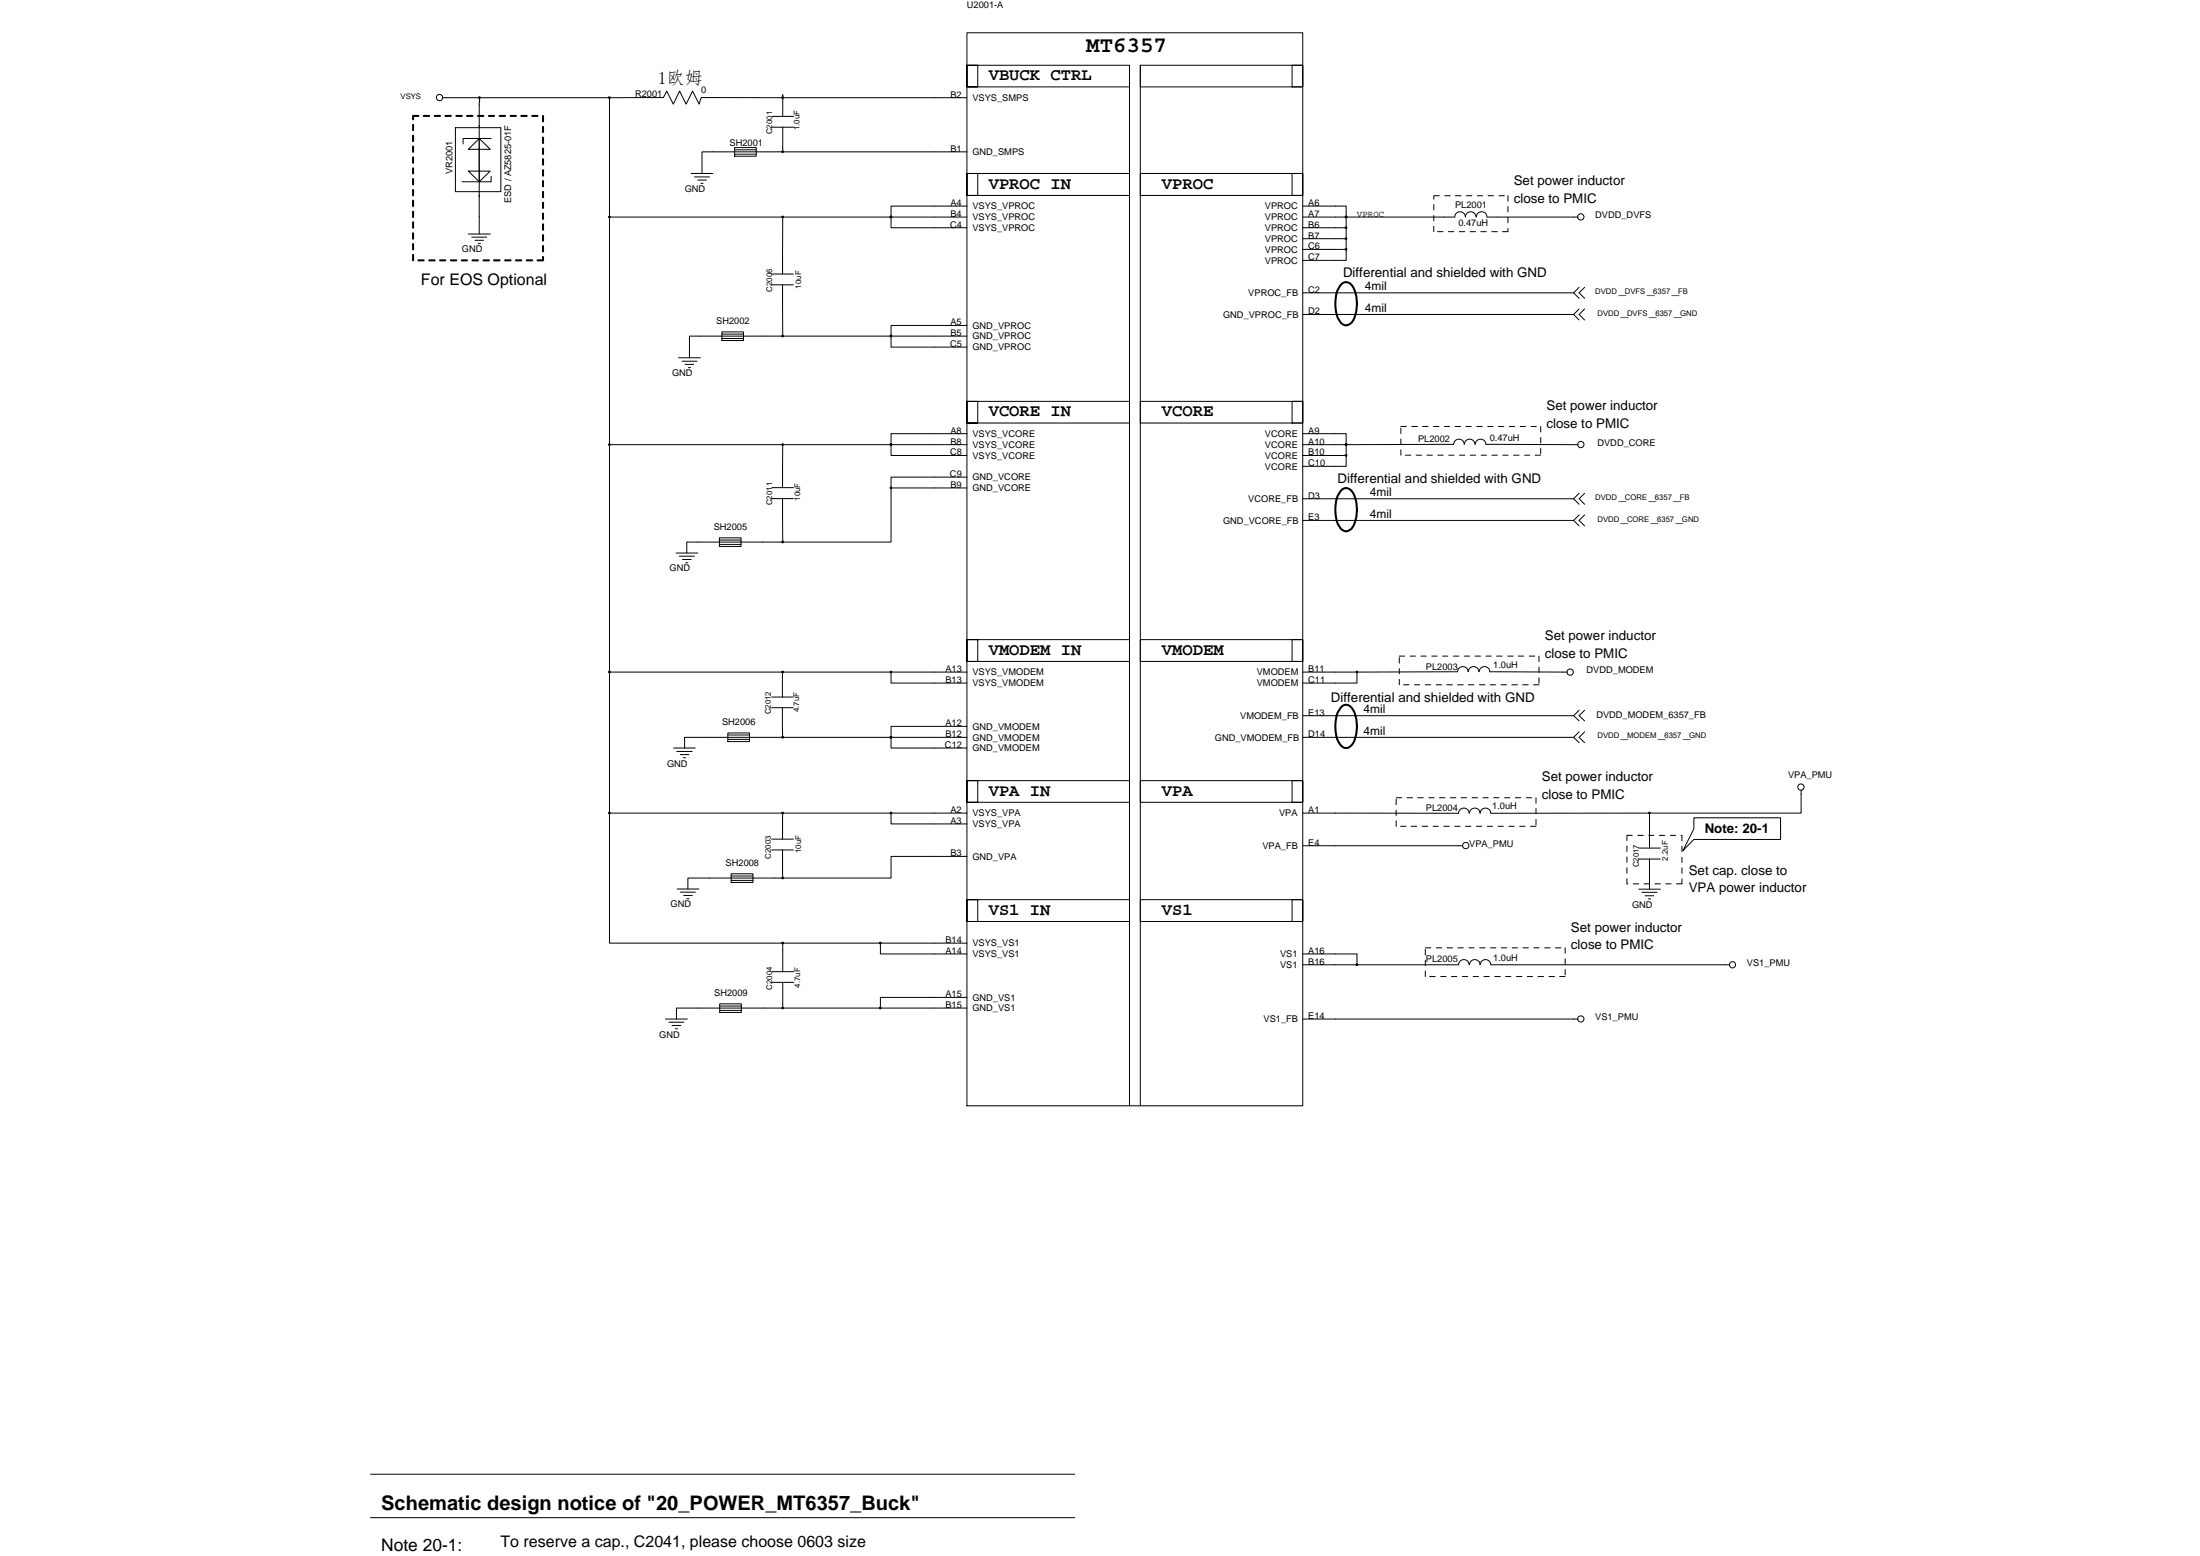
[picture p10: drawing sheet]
<svg xmlns="http://www.w3.org/2000/svg" width="297mm" height="210mm" viewBox="0 0 297 210" stroke-linecap="round" stroke-linejoin="round" font-family="sans-serif">
<g fill="none" stroke="#000" stroke-width=".28">
<path d="M55.8 16.8v.8M55.8 18.3v.8M55.8 19.8v.7M56.5 15.6h-.7v.5M57.2 15.6h.8M58.7 15.6h.7M60.1 15.6h.8M61.6 15.6h.8M63.1 15.6h.7M64.5 15.6h.8M66 15.6h.7M67.5 15.6h.7"/>
<path d="M68.9 15.6h.8M70.4 15.6h.7M71.9 15.6h.7M73.3 15.6v.8M73.3 17.1v.7M73.3 18.6v.7M55.8 21.2v.8M55.8 22.7v.7M55.8 24.2v.7M55.8 25.6v.8M55.8 27.1v.7M55.8 28.6v.7"/>
<path d="M55.8 30v.7M55.8 31.5v.7M55.8 32.9v.8M55.8 34.4v.7M56.5 35.1h.7M58 35.1h.7M59.4 35.1h.7M60.9 35.1h.7M62.4 35.1h.7M63.8 35.1h.7M65.3 35.1h.7M66.7 35.1h.8"/>
<path d="M68.2 35.1h.7M69.7 35.1h.7M71.1 35.1h.8M73.3 34.7v.4h-.7M73.3 20v.8M73.3 21.5v.7M73.3 23v.7M73.3 24.4v.7M73.3 25.9v.7M73.3 27.3v.8M73.3 28.8v.7M73.3 30.3v.7"/>
<path d="M73.3 31.7v.8M73.3 33.2v.7M181.2 38.2a1.02 1.02 0 0 1 1.5 .6 5 5 0 0 1-.2 4.7 .95 .95 0 0 1-.9 .4 .95 .95 0 0 1-.8-.7 4.9 4.9 0 0 1 .2-4.7zM181.2 66a1.02 1.02 0 0 1 1.5 .5 5 5 0 0 1-.2 4.8 .95 .95 0 0 1-.9 .4 .95 .95 0 0 1-.8-.7 4.9 4.9 0 0 1 .2-4.7zM181.2 95.3a.98 .98 0 0 1 1.5 .5 4.9 4.9 0 0 1-.2 4.8 .96 .96 0 0 1-1.7-.3 5 5 0 0 1 0-4.5z"/>
</g>
<g fill="none" stroke="#000" stroke-width=".14">
<path d="M61.5 17.2h6.1v8.7h-6.1zM64.7 18.7l1.5 1.5h-3zM64.7 13.2v18.4M66.3 18.7h-3.8v.7M82.3 13.2h-22.5M99.2 19.9h2.9v1.2h-2.9zM104.2 17.2h3M104.2 15.7h3M105.7 17.2v3.3h-10.9v2.9M105.7 12.8v2.9M130.6 13.2h-35.9l-.3 .9-.9-1.8-.9 1.8-.8-1.8-.9 1.8-.9-1.8-.4 .9h-7.3v16.1M130.6 8.8h1.4v2.9h-1.4v-2.9h21.9v2.9h-21.9z"/>
<path d="M130.6 4.4h45.3v144.8h-45.3zM152.5 8.8v140.4M154 8.8h21.9v2.9h-21.9zM154 8.8v140.4M174.5 8.8h1.4v2.9h-1.4zM63.2 23.1h3l-1.5 1.4zM63.2 31.6h3M63.7 32h2M64.1 32.4h1.2M64.6 32.9h.3M66.3 23.8v.7h-3.9M82.3 29.3h48.3"/>
<path d="M82.3 29.3v80.4M93.3 23.4h2.9M93.8 23.9h2M94.2 24.3h1.2M94.6 24.7h.3M99.2 20.5h.1M99.2 20.8h2.9M99.2 20.2h2.9M104.2 38.4h2.9M104.2 37h2.9M105.7 38.4v7h-12.6v2.9M105.7 29.3v7.7"/>
<path d="M130.6 27.8h-10.3v2.9h10.3M130.6 20.5h-24.9M130.6 23.4h21.9v3h-21.9v-3h1.4v3h-1.4zM154 23.4h21.9v3h-21.9zM174.5 23.4h1.4v3h-1.4zM175.9 29.3h20.5M175.9 27.8h5.9v2.9h-5.9M175.9 39.5h36.6M181.8 30.7v1.5h-5.9M181.8 32.2v1.5h-5.9M181.8 33.7v1.4h-5.9M193.6 27.6v.7"/>
<path d="M193.6 29.1v.7M193.6 30.5v.8M194.1 31.3h.7M194.3 26.4h-.7v.5M195.1 26.4h.7M195.6 31.3h.7M196.4 29.3a.71 .71 0 0 1 .8-.7 .71 .71 0 0 1 .6 .7M196.5 26.4h.7M197 31.3h.8M197.9 29.3a.71 .71 0 0 1 .7-.7 .71 .71 0 0 1 .7 .7M198 26.4h.7M198.5 31.3h.7"/>
<path d="M199.3 29.3a.71 .71 0 0 1 .8-.7 .71 .71 0 0 1 .7 .7M199.5 26.4h.7M199.9 31.3h.8M200.8 29.3h12.3M200.9 26.4h.8M201.4 31.3h.8M202.4 26.4h.7M203.6 30.8v.5h-.7M203.6 26.4v.8M203.6 27.9v.7M203.6 29.3v.8M212.5 39.5l.7 .8"/>
<path d="M213.2 38.8l-.7 .7M213.9 38.8l-.7 .7 .7 .8M91.6 48.3h2.9M92.1 48.7h2M92.5 49.2h1.2M92.9 49.6h.3M97.5 44.8h2.9v1.2h-2.9zM97.5 45.4h.1M97.5 45.7h2.9M97.5 45.1h2.9M130.6 45.4h-24.9M130.6 43.9h-10.3v2.9h10.3"/>
<path d="M130.6 58.5h-10.3v3h10.3M130.6 54.2h1.4v2.9h-1.4v-2.9h21.9v2.9h-21.9zM154 54.2h21.9v2.9h-21.9zM174.5 54.2h1.4v2.9h-1.4zM175.9 58.5h5.9v3h-5.9M175.9 42.4h36.6M189.1 57.8v.7M189.1 59.2v.8M189.1 57.6h.8M190.6 57.6h.8M192.1 57.6h.7M193.5 57.6h.8"/>
<path d="M195 57.6h.7M196.3 60h-20.4M196.3 59.9a.71 .71 0 0 1 .7-.6 .71 .71 0 0 1 .7 .7M196.5 57.6h.7M197.7 59.9a.71 .71 0 0 1 .7-.6 .71 .71 0 0 1 .7 .7M197.9 57.6h.7M199.2 59.9a.71 .71 0 0 1 .7-.6 .71 .71 0 0 1 .7 .7M199.4 57.6h.7M200.7 60h12.4M200.9 57.6h.7M202.3 57.6h.7M203.8 57.6h.7"/>
<path d="M205.2 57.6h.8M206.7 57.6h.7M208 57.6v.7M208 59v.8M212.5 42.4l.7 .8M213.2 41.7l-.7 .7M213.9 41.7l-.7 .7 .7 .8M82.3 60h48.3M91.3 74.6h2.9M91.7 75.1h2.1M92.1 75.5h1.2M92.6 75.9h.3"/>
<path d="M97.1 72.6h3v1.1h-3zM97.1 73.2h.1M97.1 73.5h3M97.1 72.9h3M104.2 67.3h2.9M104.2 65.8h2.9M105.7 60v5.8M105.7 73.2h-13v1.4M120.3 65.8v7.4h-14.6v-5.9M130.6 64.4h-10.3v1.4M130.6 65.8h-10.3M175.9 70.2h36.6"/>
<path d="M181.8 61.5v1.4h-5.9M189.1 60.7v.7M189.7 61.4h.8M191.2 61.4h.7M192.7 61.4h.7M194.1 61.4h.8M195.6 61.4h.7M197.1 61.4h.7M198.5 61.4h.7M200 61.4h.7M201.4 61.4h.8M202.9 61.4h.7"/>
<path d="M204.4 61.4h.7M205.8 61.4h.7M207.3 61.4h.7M208 60.5v.7M212.5 67.3h-36.6M212.5 67.3l.7 .8M212.5 70.2l.7 .8M213.2 66.6l-.7 .7M213.2 69.5l-.7 .7M213.9 66.6l-.7 .7 .7 .8M213.9 69.5l-.7 .7 .7 .8M82.3 90.7h48.3"/>
<path d="M98.3 98.9h2.9v1.2h-2.9zM98.3 99.5h.1M98.3 99.8h2.9M98.3 99.2h2.9M104.2 95.5h2.9M104.2 94.1h2.9M105.6 95.5l.1 4h14.6M105.7 90.7l-.1 3.4M105.7 99.5h-13.3v1.4M120.3 90.7v1.5h10.3M120.3 99.5v1.4h10.3M130.6 98h-10.3v1.5"/>
<path d="M130.6 99.5h-10.3M130.6 86.3h1.4v3h-1.4v-3h21.9v3h-21.9zM154 86.3h21.9v3h-21.9zM174.5 86.3h1.4v3h-1.4zM175.9 99.5h36.6M175.9 96.6h36.6M183.2 90.7v1.5h-7.3M188.9 88.8v.7M188.9 90.2v.7M188.9 91.7v.7M188.9 88.5h.7M189.5 92.4h.7"/>
<path d="M190.4 88.5h.7M191 92.4h.7M191.9 88.5h.7M192.4 92.4h.8M193.3 88.5h.7M193.9 92.4h.7M194.8 88.5h.7M195.3 92.4h.8M196.2 88.5h.8M196.8 90.6a.71 .71 0 0 1 .7-.6 .71 .71 0 0 1 .7 .7M196.8 90.7h-20.9M196.8 92.4h.8"/>
<path d="M197.7 88.5h.7M198.2 90.6a.71 .71 0 0 1 .8-.6 .71 .71 0 0 1 .7 .7M198.3 92.4h.7M199.2 88.5h.7M199.7 90.6a.71 .71 0 0 1 .7-.6 .71 .71 0 0 1 .7 .7M199.7 92.4h.8M200.6 88.5h.7M201.2 90.7h10.4M201.2 92.4h.7M202.1 88.5h.7M202.7 92.4h.7M203.6 88.5h.7"/>
<path d="M204.1 92.4h.8M205 88.5h.7M205.6 92.4h.7M206.5 88.5h.7M207 92.4h.8M207.8 88.5v.8M207.8 90v.7M207.8 91.5v.7M212.5 96.6l.7 .7M212.5 99.5l.7 .7M213.2 95.8l-.7 .8M213.2 98.8l-.7 .7"/>
<path d="M213.9 95.8l-.7 .8 .7 .7M213.9 98.8l-.7 .7 .7 .7M82.3 109.7v17.6h23.4M82.3 109.7h48.3M90.9 100.9h3M91.4 101.4h2M91.4 120h3M91.8 101.8h1.2M92.3 102.3h.3M98.7 117.9h3v1.2h-3zM98.7 118.5h.1M98.7 118.8h3"/>
<path d="M98.7 118.2h3M104.2 114.7h2.9M104.2 113.2h2.9M105.7 114.7v3.8M105.7 109.7v3.5M120.3 109.7v1.5h10.3M130.6 115.6h-10.3v2.9h-27.4v1.5M130.6 105.3h21.9v3h-21.9v-3h1.4v3h-1.4zM154 105.3h21.9v3h-21.9zM174.5 105.3h1.4v3h-1.4zM175.9 109.7h21.1M175.9 114.1h21.6"/>
<path d="M188.5 107.8v.8M188.5 109.3v.7M188.5 110.8v.7M188.5 107.7h.7M189.1 111.5h.7M190 107.7h.7M190.5 111.5h.8M191.4 107.7h.8M192 111.5h.8M192.9 107.7h.7M193.5 111.5h.7M194.3 107.7h.8"/>
<path d="M194.9 111.5h.8M195.8 107.7h.8M196.4 111.5h.7M196.9 109.7a.71 .71 0 0 1 .8-.6 .71 .71 0 0 1 .6 .6M197.3 107.7h.7M197.9 111.5h.7M198.4 109.7a.7 .7 0 0 1 .7-.6 .7 .7 0 0 1 .7 .6M198.8 107.7h.7M199.3 111.5h.8M199.9 109.7a.71 .71 0 0 1 .7-.6 .71 .71 0 0 1 .7 .6M200.2 107.7h.7M200.8 111.5h.7"/>
<path d="M201.7 107.7h.7M202.3 111.5h.7M203.2 107.7h.7M203.7 111.5h.7M204.6 107.7h.7M205.2 111.5h.7M206.1 107.7h.7M206.6 111.5h.8M207.4 107.7v.7M207.4 109.1v.7M207.4 110.6v.7M219.7 114.2v.7"/>
<path d="M219.7 115.6v.8M219.7 117.1v.7M219.7 118.6v.7h.1M220.4 112.7h-.7v.7M220.5 119.3h.8M221.1 112.7h.8M221.3 120h2.9M221.3 115.9h2.9M221.3 114.4h2.9M222 119.3h.7M222.6 112.7h.7M222.7 115.9v4.1"/>
<path d="M222.7 109.7h-21.4M222.7 109.7v4.7M223.4 119.3h.8M224 112.7h.8M224.9 119.3h.7M225.5 112.7h.7M227 112.7h.1v.8M227.1 118.6v.7h-.7M227.1 114.2v.7M227.1 115.7v.7M227.1 117.1v.8M228.7 110.4h11.7v2.9h-11.7l-1.5 1.5 1.5-3z"/>
<path d="M243.2 106.6v3.1h-20.5M89.8 137.5h3M90.3 137.9h2M90.7 138.4h1.2M91.2 138.8h.3M91.9 120.4h2M92.3 120.8h1.2M92.7 121.3h.3M97.2 135.5h2.9v1.1h-2.9zM97.2 136h.1M97.2 136.4h2.9M97.2 135.8h2.9"/>
<path d="M104.2 132.6h3M104.2 131.1h3M105.7 127.3v3.8M105.7 127.3h24.9M105.7 136h-14.4v1.5M105.7 132.6v3.4h13.2M118.9 127.3v1.4h11.7M130.6 134.6h-11.7v1.4M130.6 136h-11.7M130.6 121.4h1.4v3h-1.4v-3h21.9v3h-21.9zM154 121.4h21.9v3h-21.9zM174.5 121.4h1.4v3h-1.4z"/>
<path d="M175.9 128.7h7.3v1.5h13.8M175.9 137.5h37.2M175.9 130.2h7.3M192.4 128.1v.8M192.4 129.6v.7M192.4 131v.8M192.4 127.9h.8M193 131.8h.8M193.9 127.9h.8M194.5 131.8h.7M195.4 127.9h.7M196 131.8h.7"/>
<path d="M196.8 127.9h.8M196.9 130.2a.71 .71 0 0 1 .8-.7 .71 .71 0 0 1 .6 .7M197.4 131.8h.8M198.3 127.9h.7M198.4 130.2a.7 .7 0 0 1 .7-.7 .7 .7 0 0 1 .7 .7M198.9 131.8h.7M199.8 127.9h.7M199.9 130.2a.71 .71 0 0 1 .7-.7 .71 .71 0 0 1 .7 .7M200.4 131.8h.7M201.2 127.9h.8M201.3 130.2h32.2M201.8 131.8h.8"/>
<path d="M202.7 127.9h.7M203.3 131.8h.7M204.2 127.9h.7M204.7 131.8h.8M205.6 127.9h.8M206.2 131.8h.7M207.1 127.9h.7M207.7 131.8h.7M208.6 127.9h.7M209.1 131.8h.8M210 127.9h.7M210.6 131.8h.7"/>
<path d="M211.3 127.9v.8M211.3 129.4v.7M211.3 130.8v.8M221.7 120.4h2M222.1 120.9h1.2M222.5 121.3h.4M50 198.9h95.1M50 204.8h95.1"/>
<circle cx="59.3" cy="13.2" r=".43"/>
<circle cx="213.4" cy="29.3" r=".43"/>
<circle cx="213.4" cy="60" r=".43"/>
<circle cx="212" cy="90.7" r=".43"/>
<circle cx="197.9" cy="114.1" r=".43"/>
<circle cx="243.2" cy="106.2" r=".43"/>
<circle cx="213.4" cy="137.5" r=".42"/>
<circle cx="233.9" cy="130.2" r=".42"/>
</g>
<g fill="#000" stroke="#000" stroke-width=".14">
<path d="M64.6 13.1h.2v.2h-.2z" fill-rule="evenodd"/>
<path d="M82.2 13.1h.2v.2h-.2z" fill-rule="evenodd"/>
<path d="M105.6 13.1h.1v.2h-.1z" fill-rule="evenodd"/>
<path d="M82.2 29.2h.2v.2h-.2z" fill-rule="evenodd"/>
<path d="M105.6 20.4h.1v.2h-.1z" fill-rule="evenodd"/>
<path d="M105.6 29.2h.1v.2h-.1z" fill-rule="evenodd"/>
<path d="M120.2 29.2h.2v.2h-.2z" fill-rule="evenodd"/>
<path d="M120.2 29.2h.2v.2h-.2z" fill-rule="evenodd"/>
<path d="M181.7 30.6h.1v.2h-.1z" fill-rule="evenodd"/>
<path d="M181.7 29.2h.1v.2h-.1z" fill-rule="evenodd"/>
<path d="M181.7 33.6h.1v.1h-.1z" fill-rule="evenodd"/>
<path d="M181.7 32.1h.1v.2h-.1z" fill-rule="evenodd"/>
<path d="M181.7 29.2h.1v.2h-.1z" fill-rule="evenodd"/>
<path d="M82.2 59.9h.2v.2h-.2z" fill-rule="evenodd"/>
<path d="M105.6 45.3h.1v.1h-.1z" fill-rule="evenodd"/>
<path d="M105.6 59.9h.1v.2h-.1z" fill-rule="evenodd"/>
<path d="M120.2 45.3h.2v.1h-.2z" fill-rule="evenodd"/>
<path d="M120.2 59.9h.2v.2h-.2z" fill-rule="evenodd"/>
<path d="M120.2 45.3h.2v.1h-.2z" fill-rule="evenodd"/>
<path d="M120.2 59.9h.2v.2h-.2z" fill-rule="evenodd"/>
<path d="M181.7 59.9h.1v.2h-.1z" fill-rule="evenodd"/>
<path d="M181.7 59.9h.1v.2h-.1z" fill-rule="evenodd"/>
<path d="M105.6 73.1h.1v.1h-.1z" fill-rule="evenodd"/>
<path d="M120.2 65.8h.2v.1h-.2z" fill-rule="evenodd"/>
<path d="M181.7 61.4h.1v.1h-.1z" fill-rule="evenodd"/>
<path d="M82.2 90.6h.2v.2h-.2z" fill-rule="evenodd"/>
<path d="M105.6 99.4h.1v.2h-.1z" fill-rule="evenodd"/>
<path d="M105.6 90.6h.1v.2h-.1z" fill-rule="evenodd"/>
<path d="M120.2 99.4h.2v.2h-.2z" fill-rule="evenodd"/>
<path d="M120.2 90.6h.2v.2h-.2z" fill-rule="evenodd"/>
<path d="M120.2 99.4h.2v.2h-.2z" fill-rule="evenodd"/>
<path d="M183.1 90.6h.2v.2h-.2z" fill-rule="evenodd"/>
<path d="M82.2 109.6h.2v.2h-.2z" fill-rule="evenodd"/>
<path d="M105.6 109.6h.1v.2h-.1z" fill-rule="evenodd"/>
<path d="M105.6 118.4h.1v.2h-.1z" fill-rule="evenodd"/>
<path d="M120.2 109.6h.2v.2h-.2z" fill-rule="evenodd"/>
<path d="M222.6 109.6h.2v.2h-.2z" fill-rule="evenodd"/>
<path d="M105.6 135.9h.1v.2h-.1z" fill-rule="evenodd"/>
<path d="M105.6 127.2h.1v.1h-.1z" fill-rule="evenodd"/>
<path d="M118.8 135.9h.1v.2h-.1z" fill-rule="evenodd"/>
<path d="M118.8 127.2h.1v.1h-.1z" fill-rule="evenodd"/>
<path d="M183.1 130.1h.2v.2h-.2z" fill-rule="evenodd"/>
</g>
<text font-size="3" x="146.7" y="7">MT6357</text>
<text font-size="2.7" x="51.5" y="203.8">Schematic design notice of &quot;20_POWER_MT6357_Buck&quot;</text>
<text font-size="2.4" x="88.8" y="11.3">1欧姆</text>
<g font-size="2.3">
<text x="133.5" y="10.8">VBUCK CTRL</text>
<text x="133.5" y="25.5">VPROC IN</text>
<text x="156.9" y="25.5">VPROC</text>
<text x="133.5" y="56.2">VCORE IN</text>
<text x="156.9" y="56.2">VCORE</text>
<text x="133.5" y="88.4">VMODEM IN</text>
<text x="156.9" y="88.4">VMODEM</text>
<text x="133.5" y="107.4">VPA IN</text>
<text x="156.9" y="107.4">VPA</text>
<text x="133.5" y="123.5">VS1 IN</text>
<text x="156.9" y="123.5">VS1</text>
<text x="51.5" y="209.3">Note 20-1:</text>
</g>
<g font-size="2.2">
<text x="56.8" y="38.5">For EOS Optional</text>
<text x="67.6" y="208.7">To reserve a cap., C2041, please choose 0603 size</text>
</g>
<g font-size="1.8">
<text x="204.4" y="25">Set power inductor</text>
<text x="204.4" y="27.4">close to PMIC</text>
<text x="181.3" y="37.3">Differential and shielded with GND</text>
<text x="208.8" y="55.4">Set power inductor</text>
<text x="208.8" y="57.7">close to PMIC</text>
<text x="180.6" y="65.1">Differential and shielded with GND</text>
<text x="208.6" y="86.3">Set power inductor</text>
<text x="208.6" y="88.7">close to PMIC</text>
<text x="179.7" y="94.7">Differential and shielded with GND</text>
<text x="208.2" y="105.4">Set power inductor</text>
<text x="208.2" y="107.8">close to PMIC</text>
<text x="230.2" y="112.4">Note: 20-1</text>
<text x="228" y="118">Set cap. close to</text>
<text x="212.1" y="125.7">Set power inductor</text>
<text x="228" y="120.4">VPA power inductor</text>
<text x="212.1" y="128.1">close to PMIC</text>
</g>
<g font-size="1.6">
<text x="184.3" y="39.1">4mil</text>
<text x="184.3" y="42">4mil</text>
<text x="185" y="66.9">4mil</text>
<text x="185" y="69.8">4mil</text>
<text x="184.1" y="96.3">4mil</text>
<text x="184.1" y="99.2">4mil</text>
</g>
<g font-size="1.3">
<text x="130.6" y="1">U2001-A</text>
<text x="85.7" y="13.1">R2001</text>
<text x="94.7" y="12.6">0</text>
<text x="128.3" y="13.2">B2</text>
<text x="131.3" y="13.6">VSYS_SMPS</text>
<text x="61.1" y="23.5" transform="rotate(-90 61.1 23.5)">VR2001</text>
<text x="98.5" y="19.6">SH2001</text>
<text x="128.3" y="20.5">B1</text>
<text x="131.3" y="20.9">GND_SMPS</text>
<text x="69" y="27.4" transform="rotate(-90 69 27.4)">ESD / AZ5825-01F</text>
<text x="92.5" y="25.9">GND</text>
<text x="128.3" y="27.8">A4</text>
<text x="128.3" y="29.3">B4</text>
<text x="131.3" y="28.3">VSYS_VPROC</text>
<text x="131.3" y="29.7">VSYS_VPROC</text>
<text x="170.8" y="28.3">VPROC</text>
<text x="170.8" y="29.7">VPROC</text>
<text x="176.6" y="27.8">A6</text>
<text x="176.6" y="29.3">A7</text>
<text x="196.5" y="28.1">PL2001</text>
<text x="215.4" y="29.4">DVDD_DVFS</text>
<text x="62.4" y="34">GND</text>
<text x="128.3" y="30.7">C4</text>
<text x="131.3" y="31.2">VSYS_VPROC</text>
<text x="170.8" y="31.2">VPROC</text>
<text x="170.8" y="32.7">VPROC</text>
<text x="170.8" y="34.1">VPROC</text>
<text x="170.8" y="35.6">VPROC</text>
<text x="176.6" y="30.7">B6</text>
<text x="176.6" y="32.2">B7</text>
<text x="176.6" y="33.7">C6</text>
<text x="176.6" y="35.1">C7</text>
<text x="196.9" y="30.5">0.47uH</text>
<text x="168.5" y="40">VPROC_FB</text>
<text x="176.6" y="39.5">C2</text>
<text x="96.7" y="43.8">SH2002</text>
<text x="128.3" y="46.8">C5</text>
<text x="128.3" y="43.9">A5</text>
<text x="128.3" y="45.4">B5</text>
<text x="131.3" y="44.4">GND_VPROC</text>
<text x="131.3" y="45.8">GND_VPROC</text>
<text x="131.3" y="47.3">GND_VPROC</text>
<text x="165.1" y="42.9">GND_VPROC_FB</text>
<text x="176.6" y="42.4">D2</text>
<text x="90.7" y="50.8">GND</text>
<text x="128.3" y="58.5">A8</text>
<text x="131.3" y="59">VSYS_VCORE</text>
<text x="170.8" y="59">VCORE</text>
<text x="176.6" y="58.5">A9</text>
<text x="191.5" y="59.7">PL2002</text>
<text x="201.1" y="59.6">0.47uH</text>
<text x="128.3" y="64.4">C9</text>
<text x="128.3" y="61.5">C8</text>
<text x="128.3" y="60">B8</text>
<text x="128.3" y="65.8">B9</text>
<text x="131.3" y="60.5">VSYS_VCORE</text>
<text x="131.3" y="64.8">GND_VCORE</text>
<text x="131.3" y="61.9">VSYS_VCORE</text>
<text x="170.8" y="60.5">VCORE</text>
<text x="170.8" y="61.9">VCORE</text>
<text x="170.8" y="63.4">VCORE</text>
<text x="176.6" y="60">A10</text>
<text x="176.6" y="61.5">B10</text>
<text x="176.6" y="62.9">C10</text>
<text x="215.7" y="60.2">DVDD_CORE</text>
<text x="96.4" y="71.6">SH2005</text>
<text x="131.3" y="66.3">GND_VCORE</text>
<text x="165.1" y="70.7">GND_VCORE_FB</text>
<text x="168.5" y="67.8">VCORE_FB</text>
<text x="176.6" y="67.3">D3</text>
<text x="176.6" y="70.2">E3</text>
<text x="90.4" y="77.1">GND</text>
<text x="127.7" y="90.7">A13</text>
<text x="127.7" y="92.2">B13</text>
<text x="131.3" y="91.1">VSYS_VMODEM</text>
<text x="131.3" y="92.6">VSYS_VMODEM</text>
<text x="169.7" y="91.1">VMODEM</text>
<text x="169.7" y="92.6">VMODEM</text>
<text x="176.6" y="90.7">B11</text>
<text x="176.6" y="92.2">C11</text>
<text x="192.5" y="90.4">PL2003</text>
<text x="201.6" y="90.1">1.0uH</text>
<text x="214.2" y="90.9">DVDD_MODEM</text>
<text x="97.5" y="97.9">SH2006</text>
<text x="127.6" y="100.9">C12</text>
<text x="127.7" y="98">A12</text>
<text x="127.7" y="99.5">B12</text>
<text x="131.3" y="98.5">GND_VMODEM</text>
<text x="131.3" y="99.9">GND_VMODEM</text>
<text x="131.3" y="101.4">GND_VMODEM</text>
<text x="164" y="99.9">GND_VMODEM_FB</text>
<text x="167.4" y="97">VMODEM_FB</text>
<text x="176.6" y="96.6">E13</text>
<text x="176.6" y="99.5">D14</text>
<text x="215.5" y="96.9">DVDD_MODEM_6357_FB</text>
<text x="90.1" y="103.4">GND</text>
<text x="241.4" y="105">VPA_PMU</text>
<text x="128.3" y="109.7">A2</text>
<text x="128.3" y="111.2">A3</text>
<text x="131.3" y="110.2">VSYS_VPA</text>
<text x="131.3" y="111.6">VSYS_VPA</text>
<text x="172.7" y="110.2">VPA</text>
<text x="176.6" y="109.7">A1</text>
<text x="192.5" y="109.4">PL2004</text>
<text x="201.5" y="109.2">1.0uH</text>
<text x="98" y="116.9">SH2008</text>
<text x="128.3" y="115.6">B3</text>
<text x="131.3" y="116">GND_VPA</text>
<text x="170.5" y="114.6">VPA_FB</text>
<text x="176.6" y="114.1">E4</text>
<text x="198.4" y="114.3">VPA_PMU</text>
<text x="90.5" y="122.4">GND</text>
<text x="220.4" y="122.5">GND</text>
<text x="127.7" y="128.7">A14</text>
<text x="127.7" y="127.3">B14</text>
<text x="131.3" y="129.2">VSYS_VS1</text>
<text x="131.3" y="127.7">VSYS_VS1</text>
<text x="172.8" y="129.2">VS1</text>
<text x="172.8" y="130.6">VS1</text>
<text x="176.6" y="128.7">A16</text>
<text x="176.6" y="130.2">B16</text>
<text x="192.5" y="129.8">PL2005</text>
<text x="201.6" y="129.6">1.0uH</text>
<text x="235.9" y="130.4">VS1_PMU</text>
<text x="96.4" y="134.5">SH2009</text>
<text x="127.7" y="134.6">A15</text>
<text x="127.7" y="136">B15</text>
<text x="131.3" y="135">GND_VS1</text>
<text x="131.3" y="136.5">GND_VS1</text>
<text x="170.6" y="138">VS1_FB</text>
<text x="176.6" y="137.5">E14</text>
<text x="215.4" y="137.7">VS1_PMU</text>
<text x="89" y="140">GND</text>
</g>
<text font-size="1.2" x="183.2" y="29.3">VPROC</text>
<g font-size="1.1">
<text x="108" y="17.6" transform="rotate(-90 108 17.6)">1.0uF</text>
<text x="104.3" y="18.1" transform="rotate(-90 104.3 18.1)">C2001</text>
<text x="104.2" y="39.4" transform="rotate(-90 104.2 39.4)">C2006</text>
<text x="108.2" y="38.9" transform="rotate(-90 108.2 38.9)">10uF</text>
<text x="104.2" y="68.2" transform="rotate(-90 104.2 68.2)">C2011</text>
<text x="108.1" y="67.6" transform="rotate(-90 108.1 67.6)">10uF</text>
<text x="104.1" y="96.4" transform="rotate(-90 104.1 96.4)">C2012</text>
<text x="107.9" y="96.1" transform="rotate(-90 107.9 96.1)">4.7uF</text>
<text x="104.1" y="115.9" transform="rotate(-90 104.1 115.9)">C2003</text>
<text x="108.2" y="115.1" transform="rotate(-90 108.2 115.1)">10uF</text>
<text x="221.3" y="117.1" transform="rotate(-90 221.3 117.1)">C2017</text>
<text x="225.2" y="116.2" transform="rotate(-90 225.2 116.2)">2.2uF</text>
<text x="104.2" y="133.6" transform="rotate(-90 104.2 133.6)">C2004</text>
<text x="108.1" y="133.3" transform="rotate(-90 108.1 133.3)">4.7uF</text>
</g>
<g font-size="1">
<text x="54.1" y="13.3">VSYS</text>
<text x="215.4" y="39.7">DVDD</text>
<text x="219.4" y="39.7">DVFS</text>
<text x="219.5" y="39.9" transform="rotate(-90 219.5 39.9)">︳</text>
<text x="223.2" y="39.7">6357</text>
<text x="223.3" y="39.9" transform="rotate(-90 223.3 39.9)">︳</text>
<text x="226.6" y="39.7">FB</text>
<text x="226.6" y="39.9" transform="rotate(-90 226.6 39.9)">︳</text>
<text x="215.7" y="42.6">DVDD</text>
<text x="219.7" y="42.6">DVFS</text>
<text x="219.8" y="42.9" transform="rotate(-90 219.8 42.9)">︳</text>
<text x="223.5" y="42.6">6357</text>
<text x="223.6" y="42.9" transform="rotate(-90 223.6 42.9)">︳</text>
<text x="226.9" y="42.6">GND</text>
<text x="226.9" y="42.9" transform="rotate(-90 226.9 42.9)">︳</text>
<text x="215.4" y="67.5">DVDD</text>
<text x="215.7" y="70.4">DVDD</text>
<text x="219.4" y="67.5">CORE</text>
<text x="219.5" y="67.7" transform="rotate(-90 219.5 67.7)">︳</text>
<text x="219.7" y="70.4">CORE</text>
<text x="219.8" y="70.7" transform="rotate(-90 219.8 70.7)">︳</text>
<text x="223.4" y="67.5">6357</text>
<text x="223.5" y="67.7" transform="rotate(-90 223.5 67.7)">︳</text>
<text x="223.7" y="70.4">6357</text>
<text x="223.8" y="70.7" transform="rotate(-90 223.8 70.7)">︳</text>
<text x="226.8" y="67.5">FB</text>
<text x="226.9" y="67.7" transform="rotate(-90 226.9 67.7)">︳</text>
<text x="227.1" y="70.4">GND</text>
<text x="227.2" y="70.7" transform="rotate(-90 227.2 70.7)">︳</text>
<text x="215.7" y="99.6">DVDD</text>
<text x="219.7" y="99.6">MODEM</text>
<text x="219.8" y="99.9" transform="rotate(-90 219.8 99.9)">︳</text>
<text x="224.7" y="99.6">6357</text>
<text x="224.8" y="99.9" transform="rotate(-90 224.8 99.9)">︳</text>
<text x="228.1" y="99.6">GND</text>
<text x="228.2" y="99.9" transform="rotate(-90 228.2 99.9)">︳</text>
</g>
</svg>
